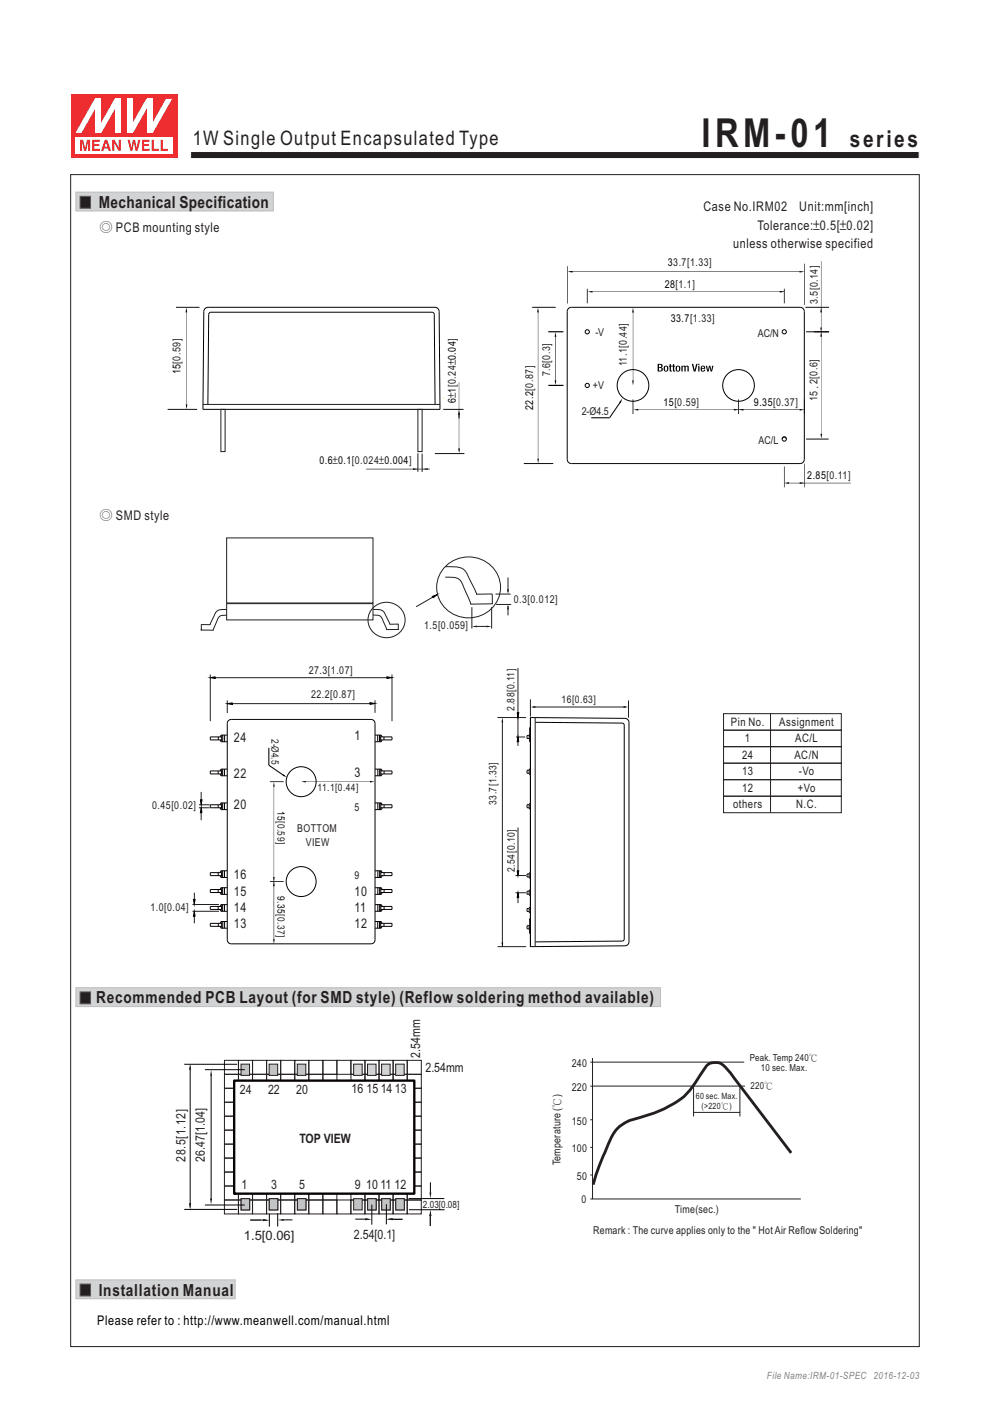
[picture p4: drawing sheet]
<svg xmlns="http://www.w3.org/2000/svg" width="210mm" height="297mm" viewBox="0 0 210 297" stroke-linecap="round" stroke-linejoin="round" font-family="sans-serif">
<g fill="#d1d3d4" stroke="#bbbdc0" stroke-width=".21">
<path d="M16.1 40.7h41.9v4h-41.9z" fill-rule="evenodd"/>
<path d="M16.1 209.4h124v4h-124z" fill-rule="evenodd"/>
</g>
<g fill="#231f20" stroke="#58595b" stroke-width=".21">
<path d="M17 41.6h2.2v2.5h-2.2z" fill-rule="evenodd"/>
<path d="M17 210.3h2.2v2.5h-2.2z" fill-rule="evenodd"/>
</g>
<path d="M92.2 126.4l-3.9 2.2" fill="none" stroke="#231f20" stroke-width=".21"/>
<g fill="#050100">
<path d="M91.7 126.5l1-.4-.8 .7z"/>
<path d="M103.2 132.7l1 .1-1 .2z"/>
<path d="M100.1 132.8l1-.1v.3z"/>
<path d="M107.7 128.2l.2 1h-.3z"/>
<path d="M107.6 124.9h.3l-.2 1.1z"/>
</g>
<path d="M91.7 126.5l1-.4-.8 .7z" fill="none" stroke="#050100" stroke-width=".21"/>
<g fill="none" stroke="#231f20" stroke-width=".21">
<path d="M48.1 114h31v13.8h-31zM42.7 132.3v1.3v-.2M48.1 128h31v3.4h-31zM48.1 129.2h-.6a1.72 1.72 0 0 0-2.1 1.4l-.8 1.9-1.9-.1M48.1 130.5h-.5a1.43 1.43 0 0 0-1.7 1.3l-.7 1.8h-2.6M79.1 130.4a1.64 1.64 0 0 1 2.1 1l.8 2.1 2.5-.1M79.1 129.2h.7a1.72 1.72 0 0 1 2.1 1.4l.8 1.8 1.8-.1M79.2 128.8a3.8 3.8 0 0 1 5.4-.1 3.8 3.8 0 0 1 .2 5.4 3.8 3.8 0 0 1-5.5 .1 3.8 3.8 0 0 1-.1-5.4zM84.5 132.3v1.1M94.3 120.3a6.8 6.8 0 0 1 7.8-1.7 6.8 6.8 0 0 1 4 6.9 6.8 6.8 0 0 1-7.2 5.5 6.8 6.8 0 0 1-6.3-6.5 6.3 6.3 0 0 1 1.7-4.2zM94.4 122.4h.9a2.56 2.56 0 0 1 3.1 2.2l1.4 3.5 4.6-.1M94.5 120.1h.9a3.5 3.5 0 0 1 3.5 1.2l2.2 4.7 3.3-.1v2.2v-.2"/>
<path d="M100.1 128.7v4.6M100.9 132.8h2.7M104.3 128.7v4.6M105.1 126h3.2M105.2 128.2h3.2M107.7 122.4v3.1M107.7 128.5v2M47.6 239.6h3v3h-3zM47.6 236.7h3v2.9h-3zM47.6 233.7h3v3h-3zM47.6 230.7h3v3h-3zM47.6 227.8h3v2.9h-3z"/>
<path d="M47.6 224.8h3v3h-3zM50.6 239.6h2.9v3h-2.9zM50.6 236.7h2.9v2.9h-2.9zM50.6 233.7h2.9v3h-2.9zM50.6 230.7h3v3h-3zM50.6 227.8h3v2.9h-3zM50.6 224.8h3v3h-3zM53.6 239.6h2.9v3h-2.9zM53.6 236.7h2.9v2.9h-2.9zM53.6 233.7h2.9v3h-2.9zM53.6 230.7h2.9v3h-2.9zM53.6 227.8h2.9v2.9h-2.9z"/>
<path d="M53.6 224.8h2.9v3h-2.9zM56.6 239.6h2.9v3h-2.9zM56.6 236.7h2.9v2.9h-2.9zM56.6 233.7h2.9v3h-2.9zM56.6 230.7h2.9v3h-2.9zM56.6 227.8h2.9v2.9h-2.9zM56.6 224.8h2.9v3h-2.9zM59.5 239.6h3v3h-3zM59.5 236.7h3v2.9h-3zM59.5 233.7h3v3h-3zM59.5 230.7h3v3h-3zM59.5 227.8h3v2.9h-3z"/>
<path d="M59.5 224.8h3v3h-3zM62.5 239.6h3v3h-3zM62.5 236.7h3v2.9h-3zM62.5 233.7h3v3h-3zM62.5 230.7h3v3h-3zM62.5 227.8h3v2.9h-3zM62.5 224.8h3v3h-3zM65.5 239.6h3v3h-3zM65.5 236.7h3v2.9h-3zM65.5 233.7h3v3h-3zM65.5 230.7h3v3h-3zM65.5 227.8h3v2.9h-3z"/>
<path d="M65.5 224.8h3v3h-3zM68.5 239.6h3v3h-3zM68.5 236.7h3v2.9h-3zM68.5 233.7h3v3h-3zM68.5 230.7h3v3h-3zM68.5 227.8h3v2.9h-3zM68.5 224.8h3v3h-3zM71.5 224.8h2.9v3h-2.9zM74.4 239.6h3v3h-3zM74.4 236.7h3v2.9h-3zM74.4 233.7h3v3h-3zM74.4 230.7h3v3h-3z"/>
<path d="M74.4 227.8h3v2.9h-3zM74.4 224.8h3v3h-3zM77.4 239.6h3v3h-3zM77.4 236.7h3v2.9h-3zM77.4 233.7h3v3h-3zM77.4 230.7h3v3h-3zM77.4 227.8h3v2.9h-3zM77.4 224.8h3v3h-3zM80.4 239.6h3v3h-3zM80.4 236.7h3v2.9h-3zM80.4 233.7h3v3h-3zM80.4 230.7h3v3h-3z"/>
<path d="M80.4 227.8h3v2.9h-3zM80.4 224.8h3v3h-3zM83.4 239.6h2.9v3h-2.9zM83.4 236.7h3v2.9h-3zM83.4 233.7h3v3h-3zM83.4 230.7h3v3h-3zM83.4 227.8h3v2.9h-3zM83.4 224.8h3v3h-3zM86.4 239.6h3v3h-3zM86.4 236.7h3v2.9h-3zM86.4 233.7h3v3h-3zM86.4 230.7h3v3h-3z"/>
<path d="M86.4 227.8h3v2.9h-3zM86.4 224.8h3v3h-3zM47.6 254.4h3v3h-3zM47.6 251.5h3v2.9h-3zM47.6 248.5h3v3h-3zM47.6 245.5h3v3h-3zM47.6 242.6h3v2.9h-3zM50.6 254.4h2.9v3h-2.9zM50.6 251.5h2.9v2.9h-2.9zM50.6 248.5h2.9v3h-2.9zM50.6 245.5h2.9v3h-2.9zM50.6 242.6h2.9v2.9h-2.9z"/>
<path d="M53.6 254.4h2.9v3h-2.9zM53.6 251.5h2.9v2.9h-2.9zM53.6 248.5h2.9v3h-2.9zM53.6 245.5h2.9v3h-2.9zM53.6 242.6h2.9v2.9h-2.9zM56.6 254.4h2.9v3h-2.9zM56.6 251.5h2.9v2.9h-2.9zM56.6 248.5h2.9v3h-2.9zM56.6 245.5h2.9v3h-2.9zM56.6 242.6h2.9v2.9h-2.9zM59.5 254.4h3v3h-3zM59.5 251.5h3v2.9h-3z"/>
<path d="M59.5 248.5h3v3h-3zM59.5 245.5h3v3h-3zM59.5 242.6h3v2.9h-3zM62.5 254.4h3v3h-3zM62.5 251.5h3v2.9h-3zM62.5 248.5h3v3h-3zM62.5 245.5h3v3h-3zM62.5 242.6h3v2.9h-3zM65.5 254.4h3v3h-3zM65.5 251.5h3v2.9h-3zM65.5 248.5h3v3h-3zM65.5 245.5h3v3h-3z"/>
<path d="M65.5 242.6h3v2.9h-3zM68.5 254.4h2.9v3h-2.9zM68.5 251.5h3v2.9h-3zM68.5 248.5h3v3h-3zM68.5 245.5h3v3h-3zM68.5 242.6h3v2.9h-3zM71.4 254.4h3v3h-3zM74.4 254.4h3v3h-3zM74.4 251.5h3v2.9h-3zM74.4 248.5h3v3h-3zM74.4 245.5h3v3h-3zM74.4 242.6h3v2.9h-3z"/>
<path d="M77.4 254.4h3v3h-3zM77.4 251.5h3v2.9h-3zM77.4 248.5h3v3h-3zM77.4 245.5h3v3h-3zM77.4 242.6h3v2.9h-3zM80.4 254.4h3v3h-3zM80.4 251.5h3v2.9h-3zM80.4 248.5h3v3h-3zM80.4 245.5h3v3h-3zM80.4 242.6h3v2.9h-3zM83.4 254.4h2.9v3h-2.9zM83.4 251.5h2.9v2.9h-2.9z"/>
<path d="M83.4 248.5h2.9v3h-2.9zM83.4 245.5h2.9v3h-2.9zM83.4 242.6h2.9v2.9h-2.9zM86.4 254.4h3v3h-3zM86.4 251.5h3v2.9h-3zM86.4 248.5h3v3h-3zM86.4 245.5h3v3h-3zM86.4 242.6h3v2.9h-3z"/>
</g>
<g fill="#c6519e" stroke="#231f20" stroke-width=".21">
<path d="M51.1 254.1h1.9v2.4h-1.9z" fill-rule="evenodd"/>
<path d="M57.1 254.1h1.8v2.4h-1.8z" fill-rule="evenodd"/>
<path d="M63.1 254.1h1.8v2.4h-1.8z" fill-rule="evenodd"/>
<path d="M78 254.1h1.8v2.4h-1.8z" fill-rule="evenodd"/>
<path d="M81 254.1h1.8v2.4h-1.8z" fill-rule="evenodd"/>
<path d="M83.9 254.1h1.9v2.4h-1.9z" fill-rule="evenodd"/>
</g>
<g fill="#c2c3c5" stroke="#231f20" stroke-width=".21">
<path d="M51.1 254.1h1.9v2.4h-1.9z" fill-rule="evenodd"/>
<path d="M57.1 254.1h1.8v2.4h-1.8z" fill-rule="evenodd"/>
<path d="M63.1 254.1h1.8v2.4h-1.8z" fill-rule="evenodd"/>
<path d="M78 254.1h1.8v2.4h-1.8z" fill-rule="evenodd"/>
<path d="M81 254.1h1.8v2.4h-1.8z" fill-rule="evenodd"/>
<path d="M83.9 254.1h1.9v2.4h-1.9z" fill-rule="evenodd"/>
<path d="M51.1 225.6h1.8v2.4h-1.8z" fill-rule="evenodd"/>
<path d="M57.1 225.6h1.8v2.4h-1.8z" fill-rule="evenodd"/>
<path d="M63.1 225.6h1.8v2.4h-1.8z" fill-rule="evenodd"/>
</g>
<g fill="#d1d3d4" stroke="#231f20" stroke-width=".21">
<path d="M78 225.6h1.8v2.4h-1.8z" fill-rule="evenodd"/>
<path d="M80.9 225.6h1.8v2.4h-1.8z" fill-rule="evenodd"/>
<path d="M83.9 225.6h1.8v2.4h-1.8z" fill-rule="evenodd"/>
</g>
<path d="M40.1 255.1h.4l-.2 1.3z" fill="#231f20"/>
<path d="M39.1 256.4h11.2" fill="none" stroke="#050100" stroke-width=".21"/>
<path d="M40.1 255.1h.4l-.2 1.3z" fill="#231f20"/>
<path d="M39.1 225.6h11.2" fill="none" stroke="#050100" stroke-width=".21"/>
<path d="M40.3 225.6l.2 1.2h-.4z" fill="#231f20"/>
<path d="M40.3 226.7v28.5" fill="none" stroke="#050100" stroke-width=".21"/>
<path d="M40.3 225.6l.2 1.2h-.3z" fill="#231f20"/>
<path d="M91.3 257.7v2.2" fill="none" stroke="#1857a7" stroke-width=".21"/>
<g fill="#231f20">
<path d="M77.5 258.3l1.2 .2-1.2 .2z"/>
<path d="M91.3 256.5l.2 1.3h-.4z"/>
</g>
<path d="M75.4 258.5h2.2M91.3 257.7v2.2" fill="none" stroke="#050100" stroke-width=".21"/>
<g fill="#231f20">
<path d="M77.5 258.3l1.2 .2-1.2 .2z"/>
<path d="M91.3 256.5l.2 1.3h-.4z"/>
</g>
<path d="M43.5 226.8h8.4M43.5 255.5h8.4" fill="none" stroke="#050100" stroke-width=".21"/>
<path d="M44.6 254.1h.4l-.2 1.3z" fill="#231f20"/>
<path d="M44.8 227.9v26.5" fill="none" stroke="#050100" stroke-width=".21"/>
<path d="M44.8 226.8l.2 1.3h-.4z" fill="#231f20"/>
<path d="M86.7 254.1h7.5M86.7 256.5h7.6" fill="none" stroke="#050100" stroke-width=".21"/>
<path d="M91.1 252.8h.4l-.2 1.3z" fill="#231f20"/>
<path d="M78.9 255.4v4.2M91.3 250.7v2.2" fill="none" stroke="#050100" stroke-width=".21"/>
<path d="M83.2 258.5h2.2" fill="none" stroke="#1857a7" stroke-width=".21"/>
<path d="M82 258.5l1.3-.2v.4z" fill="#231f20"/>
<path d="M83.2 258.5h2.2" fill="none" stroke="#050100" stroke-width=".21"/>
<path d="M82 258.5l1.3-.2v.4z" fill="#231f20"/>
<path d="M57.1 257.4v2.7M58.9 257.3v2.7M81.9 255.3v4.3" fill="none" stroke="#050100" stroke-width=".21"/>
<path d="M53.1 258.7h2.2" fill="none" stroke="#1857a7" stroke-width=".21"/>
<path d="M55.8 258.5l1.3 .2-1.3 .2z" fill="#231f20"/>
<path d="M53.1 258.7h3.1" fill="none" stroke="#050100" stroke-width=".21"/>
<path d="M55.8 258.5l1.3 .2-1.3 .2z" fill="#231f20"/>
<path d="M59.8 258.6h2.2" fill="none" stroke="#050100" stroke-width=".21"/>
<path d="M58.9 258.7l1.3-.3v.5z" fill="#231f20"/>
<path d="M49.7 229.1h38.2v24h-38.2z" fill-rule="evenodd" fill="#fff" stroke="#050100" stroke-width=".5"/>
<path d="M75 225.6h1.8v2.4h-1.8z" fill-rule="evenodd" fill="#d1d3d4" stroke="#231f20" stroke-width=".21"/>
<path d="M75 254.1h1.8v2.4h-1.8z" fill-rule="evenodd" fill="#c2c3c5" stroke="#231f20" stroke-width=".21"/>
<path d="M40.4 32.1h154.6v1.5h-154.6z" fill-rule="evenodd" fill="#231f20" stroke="#fff" stroke-width=".21"/>
<path d="M15 20h22.6v13.4h-22.6z" fill="#ed2d30"/>
<path d="M16 29h20.6v3.5h-20.6z" fill="#fff"/>
<g fill="#ed2d30">
<path d="M27.1 29.6h.4l.4 1.8 .3-1.8h.4l.4 1.8 .3-1.8h.5l-.6 2.4h-.5l-.3-1.8-.3 1.8h-.4z" fill-rule="evenodd"/>
<path d="M30.1 29.6h1.6v.5h-1.1v.5h1v.4h-1v.6h1.1v.4h-1.6z" fill-rule="evenodd"/>
<path d="M32.2 29.6h.4v2h1.1v.4h-1.5z" fill-rule="evenodd"/>
<path d="M34.1 29.6h.4v2h1.1v.4h-1.5z" fill-rule="evenodd"/>
<path d="M17 29.6h.6l.4 1.9 .4-1.9h.7v2.4h-.4v-2l-.4 2h-.5l-.4-2v2h-.4z" fill-rule="evenodd"/>
<path d="M19.6 29.6h1.6v.5h-1.2v.5h1.1v.4h-1.1v.6h1.2v.4h-1.6z" fill-rule="evenodd"/>
<path d="M22.5 30.2l.3 .9h-.6zM22.2 29.6l-.8 2.4h.5l.2-.5h.8l.1 .5h.5l-.7-2.4z" fill-rule="evenodd"/>
<path d="M23.8 29.6h.5l.9 1.7v-1.7h.4v2.4h-.5l-.9-1.7v1.7h-.4z" fill-rule="evenodd"/>
</g>
<g fill="#fff">
<path d="M20.1 20.9h1.3l-4.1 7.3h-1.3z" fill-rule="evenodd"/>
<path d="M24.3 20.9h1.3l-4.1 7.3h-1.3z" fill-rule="evenodd"/>
<path d="M35.2 20.9h1.3l-4.1 7.3h-1.3z" fill-rule="evenodd"/>
<path d="M31 20.9h1.3l-4.1 7.3h-1.3z" fill-rule="evenodd"/>
</g>
<g fill="#fff">
<path d="M20.2 20.9h1.2v7.3h-1.2z"/>
<path d="M24.4 20.9h1.2v7.3h-1.2z"/>
<path d="M26.9 20.9h1.2v7.3h-1.2z"/>
<path d="M31.1 20.9h1.2v7.3h-1.2z"/>
</g>
<g fill="none" stroke="#050100" stroke-width=".21">
<path d="M112.2 156.7l.2 .1M112.2 155.8v.9M112.2 155.8l-.4 .1v.7l.4 .1M112.4 156.8h.1M112.4 156.9h.1M112.4 157h.1M112.4 154.4h.1M112.4 154.5h.1M112.4 154.7h.1M112.4 155.7l-.2 .1M112.5 154.3h-.1v3h.1M112.5 152.1l20.1 .2a.86 .86 0 0 1 .8 .9v46.5a.86 .86 0 0 1-.8 .8l-20.1 .2z"/>
<path d="M113.5 153.1l18.5 .2 .3 .2 .1 .2-.1 45.6-.3 .2-18.5 .2M112.2 163.2v.8M112.2 170.5v.8M112.2 164l.3 .3M112.2 171.3l.3 .3M112.2 163.2l-.4 .1v.6l.4 .1M112.2 170.5l-.4 .1v.7h.4M112.5 162.9l-.3 .3M112.5 170.2l-.3 .3M112.2 189h-.4v.6l.4 .1M112.2 185.2v.8M112.2 188.9v.8"/>
<path d="M112.2 192.5v.8M112.2 196.2v.8M112.2 186l.3 .3M112.2 189.7l.3 .3M112.2 193.3l.3 .3M112.2 197l.2 .1M112.2 192.5l-.4 .1v.7h.4M112.2 185.2l-.4 .1v.6l.4 .1M112.2 188.9v.1M112.2 196.2l-.4 .1v.6l.4 .1M112.4 196.1l-.2 .1M112.4 194.8h.1"/>
<path d="M112.4 195h.1M112.4 195.1h.1M112.4 195.3h.1M112.4 197.3h.1M112.4 197.5h.1M112.4 197.6h.1M112.4 197.8h.1M112.5 184.9l-.3 .3M112.5 188.6l-.3 .3M112.5 192.3l-.3 .2M112.5 194.8h-.1v3.1h.1"/>
</g>
<path d="M105.5 152.1h6.1M106.6 153v47.7M109.5 156.3h1.9M109.9 152.1v4.1M109.9 156.8v1.3M109.9 141.6v10.1M113.5 152.1v48.6M109.9 175.4v9.6M109.3 185.6h2.2" fill="none" stroke="#231f20" stroke-width=".21"/>
<g fill="#050100">
<path d="M109.7 151.1h.3l-.1 1z"/>
<path d="M109.7 184.6h.3l-.1 1z"/>
<path d="M109.9 156.2l.1 1.1h-.3z"/>
<path d="M106.5 152.1l.2 1h-.3z"/>
</g>
<path d="M109.7 151.1h.3l-.1 1zM109.9 156.2l.1 1.1h-.3zM109.7 184.6h.3l-.1 1z" fill="none" stroke="#050100" stroke-width=".21"/>
<path d="M105.5 200.7h6.1" fill="none" stroke="#231f20" stroke-width=".21"/>
<path d="M106.4 199.8h.3l-.1 1z" fill="#050100"/>
<path d="M109.3 189.3h2.2M109.9 189.9v1.6" fill="none" stroke="#231f20" stroke-width=".21"/>
<path d="M109.9 189.3l.1 1h-.3z" fill="#050100"/>
<path d="M43.5 65.4l.6-.2h48.1a.9 .9 0 0 1 .9 .8l.2 20.8h-50.3l.2-20.8zM44.1 85.7l.2-19.1 .2-.3 47.2-.1 .2 .1 .2 .3 .2 19.1M109.9 189.3l.1 1h-.3z" fill="none" stroke="#050100" stroke-width=".21"/>
<path d="M43 85.7h50.3M46.9 86.8h.8v8.9h-.8zM88.6 86.8h.9v8.9h-.9zM153.5 154.8h24.9v3.5h-24.9zM153.5 151.3h24.9v3.5h-24.9zM153.5 158.3h24.9v3.5h-24.9zM163.4 151.3v21M153.5 161.8h24.9v3.5h-24.9zM153.5 165.3h24.9v3.5h-24.9zM153.5 168.8h24.9v3.5h-24.9z" fill="none" stroke="#231f20" stroke-width=".21"/>
<path d="M94.1 84.3l-.1 .1" fill="none" stroke="#f4eb26" stroke-width=".21"/>
<g fill="#050100">
<path d="M39.4 85.7h.3l-.1 1.1z"/>
<path d="M39.5 65.2l.2 1h-.3z"/>
<path d="M89.7 99.5l1-.2v.3z"/>
<path d="M87.6 99.3l1 .2-1 .1z"/>
<path d="M97.4 87l.1 1h-.3z"/>
<path d="M97.2 95.1h.4l-.2 1z"/>
</g>
<path d="M39.6 65.8v19.9" fill="none" stroke="#080101" stroke-width=".31"/>
<path d="M37.3 65.2h5M35.5 86.8h6.3M77.7 99.5h13.5M88.6 96.1v3.9M89.5 96.2v3.9M92.2 96.2h6.3M94 86.8h4.3M97.4 87.5v1.2" fill="none" stroke="#080101" stroke-width=".21"/>
<path d="M97.4 81v14.6" fill="none" stroke="#080101" stroke-width=".26"/>
<g fill="none" stroke="#050100" stroke-width=".21">
<path d="M120.6 65.4l.6-.2h48.5l.5 .1 .3 .3 .1 .4v31.4l-.1 .4-.3 .4-.5 .1h-48.5l-.4-.1-.4-.4-.1-.4v-31.4zM166.8 93a.45 .45 0 0 0-.5-.4 .45 .45 0 0 0-.4 .4"/>
<circle cx="124.6" cy="70.3" r=".45"/>
<circle cx="166.3" cy="70.3" r=".45"/>
<circle cx="124.6" cy="81.7" r=".45"/>
<circle cx="134.3" cy="81.7" r="3.4"/>
<circle cx="156.6" cy="81.7" r="3.4"/>
<circle cx="166.3" cy="93.1" r=".45"/>
</g>
<path d="M139.8 77.3h.2a.25 .25 0 0 1 .3 .3 .25 .25 0 0 1-.3 .2h-.2zM139.8 78h.2a.28 .28 0 0 1 .3 .3 .28 .28 0 0 1-.2 .3h-.3zM139.5 77.1v1.7h.6a.45 .45 0 0 0 .5-.3 .45 .45 0 0 0-.3-.6 .4 .4 0 0 0 .2-.5 .4 .4 0 0 0-.4-.3zM141 77.6a.62 .62 0 0 0-.2 .9 .62 .62 0 0 0 .8 .1 .63 .63 0 0 0 .1-.8 .63 .63 0 0 0-.7-.2zM141.1 77.7a.44 .44 0 0 1 .4 .5 .44 .44 0 0 1-.4 .4l-.1-.4zM142 77.2v.3h-.2v.2h.2v.9a.24 .24 0 0 0 .3 .2 .24 .24 0 0 0 .2-.2l-.2-.1v-.8h.2v-.2h-.2v-.3zM142.7 77.2v.3h-.2v.2h.2v.9a.24 .24 0 0 0 .3 .2 .24 .24 0 0 0 .2-.2l-.2-.1v-.8h.2v-.2h-.2v-.3zM143.5 77.6a.62 .62 0 0 0-.2 .9 .62 .62 0 0 0 .9 .1 .63 .63 0 0 0 .1-.8 .63 .63 0 0 0-.8-.2zM143.7 77.7a.44 .44 0 0 1 .3 .5 .44 .44 0 0 1-.3 .4l-.1-.4zM144.5 77.5v1.3h.3v-.9a.19 .19 0 0 1 .2-.2 .19 .19 0 0 1 .2 .2v.9h.2v-.9a.19 .19 0 0 1 .2-.2 .19 .19 0 0 1 .2 .2v.9h.3v-1a.35 .35 0 0 0-.3-.3 .35 .35 0 0 0-.4 .2 .37 .37 0 0 0-.6 0v-.2zM146.7 77.1l.5 1.7h.3l.5-1.7h-.3l-.4 1.3-.3-1.3zM148.1 77.5v1.3h.3v-1.3zM148.1 77.1v.3h.3v-.3zM148.8 77.6a.66 .66 0 0 0-.2 .8 .66 .66 0 0 0 .7 .4l.3-.4h-.3a.26 .26 0 0 1-.4 .2 .26 .26 0 0 1 0-.4h.7v-.1a.48 .48 0 0 0-.3-.5 .48 .48 0 0 0-.5 0zM149 77.7l.3 .1v.2h-.4zM149.7 77.5l.3 1.3h.3l.2-1 .2 1h.3l.3-1.3h-.2l-.2 1-.2-1h-.3l-.2 1-.2-1z" fill-rule="evenodd" fill="#080101"/>
<path d="M120.4 56.4v8M120.7 57.6h49.1M170.6 55.9v8.8M124.6 61.2v3.1M125.7 61.9h40.6" fill="none" stroke="#080101" stroke-width=".21"/>
<g fill="#050100">
<path d="M120.4 57.6l1-.2v.4z"/>
<path d="M124.6 61.9l1.1-.2v.3z"/>
<path d="M169.6 57.4l1 .2-1 .2z"/>
<path d="M165.4 61.7l1 .2-1 .1z"/>
</g>
<path d="M166.3 61.2v3.1" fill="none" stroke="#080101" stroke-width=".21"/>
<g fill="#050100">
<path d="M114 97.2h.3l-.2 1.1z"/>
<path d="M114.1 65.2l.2 1h-.4z"/>
</g>
<path d="M114.1 65.8v31.4" fill="none" stroke="#080101" stroke-width=".38"/>
<path d="M112.9 65.2h5M111.1 98.3h6.3" fill="none" stroke="#080101" stroke-width=".21"/>
<path d="M117.8 70.4l.2 1h-.4z" fill="#050100"/>
<path d="M116.3 70.3h3.2M116.3 81.7h3.2" fill="none" stroke="#080101" stroke-width=".21"/>
<path d="M117.6 80.6h.4l-.2 1.1z" fill="#050100"/>
<path d="M117.8 71.4v9.3M134.3 84.7v3.1" fill="none" stroke="#080101" stroke-width=".21"/>
<path d="M134.3 86.9l1.1-.2v.3z" fill="#050100"/>
<path d="M156.6 84.7v3.1" fill="none" stroke="#080101" stroke-width=".21"/>
<path d="M155.7 86.7l1 .2-1 .1z" fill="#050100"/>
<path d="M135.4 86.9h21.1M170.6 84.7v3.1" fill="none" stroke="#080101" stroke-width=".21"/>
<path d="M169.6 86.7l1.1 .2-1.1 .1z" fill="#050100"/>
<path d="M156.6 86.9h13.3" fill="none" stroke="#080101" stroke-width=".21"/>
<path d="M156.6 86.9l1.1-.2v.3z" fill="#050100"/>
<path d="M170.6 98.3v5" fill="none" stroke="#080101" stroke-width=".21"/>
<path d="M169.6 102.2l1.1 .2-1.1 .2z" fill="#050100"/>
<path d="M167 102.4h13.4" fill="none" stroke="#080101" stroke-width=".21"/>
<path d="M166.3 102.4l1-.2v.4z" fill="#050100"/>
<path d="M166.3 98.9v4.4" fill="none" stroke="#080101" stroke-width=".21"/>
<path d="M174.2 65.2l.1 1h-.3z" fill="#050100"/>
<path d="M170.8 65.2h5M172.6 70.3h3.3" fill="none" stroke="#080101" stroke-width=".21"/>
<path d="M174 69.5h.3l-.1 1z" fill="#050100"/>
<path d="M174.2 55.4v14.1M171 70.3h4.8" fill="none" stroke="#080101" stroke-width=".21"/>
<g fill="#050100">
<path d="M174.2 70.3l.1 1.1h-.3z"/>
<path d="M174 92h.4l-.2 1z"/>
</g>
<path d="M174.2 70.2v22.1" fill="none" stroke="#080101" stroke-width=".21"/>
<g fill="none" stroke="#050100" stroke-width=".21">
<path d="M46.3 156.2v.7M46.7 156.9l.2 .4h1.3M47 156.2h-2.4v.7l2.4 .1M47 157l.1 .3M47 156.2v.8M47.1 155.9l-.1 .3M47.3 155.9v1.4M47.6 155.9v1.4M48.2 155.9h-1.3l-.2 .3M48.5 152.8l.6-.3h29.6l.4 .1 .3 .4 .1 .4v45.9l-.1 .4-.3 .3-.4 .1h-29.6l-.5-.1-.3-.3-.1-.4v-45.9zM79.5 155.9h1.4l.1 .3M80.1 155.9v1.4"/>
<path d="M80.5 155.9v1.4M80.6 155.9l.1 .3M80.7 156.2h2.4v.7l-2.4 .1M80.7 156.2v.8M80.7 157l-.1 .3M81 156.9l-.1 .4h-1.4M81.4 156.2v.7M46.3 163.5v.6M46.3 170.6v.7M46.7 171.3l.2 .4h1.3M46.7 164.1l.2 .4h1.3M47 171.3l.1 .4"/>
<path d="M47 170.5l-2.4 .1v.7h2.4M47 164.2l.1 .3M47 163.4v.8M47 170.5v.8M47 163.4l-2.4 .1v.6l2.4 .1M47.1 170.2l-.1 .3M47.1 163.1l-.1 .3M47.2 163.1v1.4M47.2 170.2v1.5M47.6 163.1v1.4M47.6 170.2v1.5M48.2 163.1h-1.3l-.2 .4"/>
<path d="M48.2 170.2h-1.3l-.2 .4M79.5 163.1h1.4l.2 .4M79.5 170.2h1.4l.2 .4M80.1 163.1v1.4M80.1 170.2v1.5M80.5 163.1v1.4M80.5 170.2v1.5M80.6 170.2l.2 .3M80.6 163.1l.2 .3M80.8 170.5l2.3 .1v.7h-2.3M80.8 171.3l-.2 .4M80.8 163.4v.8"/>
<path d="M80.8 170.5v.8M80.8 164.2l-.2 .3M80.8 163.4l2.3 .1v.6l-2.3 .1M81.1 171.3l-.2 .4h-1.4M81.1 164.1l-.2 .4h-1.4M81.5 163.5v.6M81.5 170.6v.7M46.3 185v.6M46.3 188.6v.6M46.3 192.2v.6M46.3 195.8v.6M46.7 192.8l.2 .4h1.3"/>
<path d="M46.7 189.2l.2 .4h1.3M46.7 185.6l.2 .4h1.3M46.7 196.4l.2 .4h1.3M47 192.9l.1 .3M47 184.9l-2.4 .1v.6l2.4 .1M47 192.1l-2.4 .1v.6l2.4 .1M47 188.5l-2.4 .1v.6l2.4 .1M47 189.3l.1 .3M47 185.7l.1 .3M47 184.9v.8M47 188.5v.8M47 192.1v.8"/>
<path d="M47 196.5l.1 .3M47 195.7l-2.4 .1v.6l2.4 .1M47 195.7v.8M47.1 184.6l-.1 .3M47.1 191.8l-.1 .3M47.1 188.2l-.1 .3M47.1 195.4l-.1 .3M47.2 184.6v1.4M47.2 188.2v1.4M47.2 191.8v1.4M47.3 195.4v1.4M47.6 184.6v1.4"/>
<path d="M47.6 188.2v1.4M47.6 191.8v1.4M47.6 195.4v1.4M48.2 191.8h-1.3l-.2 .4M48.2 188.2h-1.3l-.2 .4M48.2 195.4h-1.3l-.2 .4M48.2 184.6h-1.3l-.2 .4M79.5 191.8h1.4l.2 .4M79.5 188.2h1.4l.2 .4M79.5 184.6h1.4l.2 .4M79.5 195.4h1.4l.1 .4M80.1 195.4v1.4"/>
<path d="M80.1 184.6v1.4M80.1 188.2v1.4M80.1 191.8v1.4M80.5 195.4v1.4M80.5 184.6v1.4M80.5 188.2v1.4M80.5 191.8v1.4M80.6 195.4l.1 .3M80.6 184.6l.2 .3M80.6 191.8l.2 .3M80.6 188.2l.2 .3M80.7 196.5l-.1 .3"/>
<path d="M80.7 195.7l2.4 .1v.6l-2.4 .1M80.7 195.7v.8M80.8 192.9l-.2 .3M80.8 192.1l2.3 .1v.6l-2.3 .1M80.8 188.5l2.3 .1v.6l-2.3 .1M80.8 184.9v.8M80.8 188.5v.8M80.8 192.1v.8M80.8 189.3l-.2 .3M80.8 185.7l-.2 .3M80.8 184.9l2.3 .1v.6l-2.3 .1M81 196.4l-.1 .4h-1.4"/>
<path d="M81.1 192.8l-.2 .4h-1.4M81.1 189.2l-.2 .4h-1.4M81.1 185.6l-.2 .4h-1.4M81.4 195.8v.6M81.5 185v.6M81.5 188.6v.6M81.5 192.2v.6"/>
<circle cx="63.9" cy="165.7" r="3.2"/>
<circle cx="63.9" cy="186.9" r="3.2"/>
</g>
<path d="M45.1 143.7h37.3M48.8 149.2h30.4M79.5 148.5v2.6M83.1 143v9.9" fill="none" stroke="#231f20" stroke-width=".21"/>
<g fill="#050100">
<path d="M82.1 143.5l1 .2-1 .2z"/>
<path d="M78.5 149l1 .2-1 .1z"/>
</g>
<path d="M78.5 149l1 .2-1 .1zM82.1 143.5l1 .2-1 .2z" fill="none" stroke="#050100" stroke-width=".21"/>
<path d="M40.8 193.2h5.6M41.2 193.7v2M41.2 189.3v2" fill="none" stroke="#231f20" stroke-width=".21"/>
<g fill="#050100">
<path d="M41 190.7h.4l-.2 1z"/>
<path d="M41.2 193.2l.2 1.1h-.4z"/>
</g>
<path d="M41 190.7h.4l-.2 1zM41.2 193.2l.2 1.1h-.4z" fill="none" stroke="#050100" stroke-width=".21"/>
<path d="M44.6 143v9.9M48.2 148.5v2.7" fill="none" stroke="#231f20" stroke-width=".21"/>
<g fill="#050100">
<path d="M44.6 143.7l1.1-.2v.4z"/>
<path d="M48.2 149.2l1.1-.2v.4z"/>
</g>
<path d="M44.6 143.7l1.1-.2v.4zM48.2 149.2l1.1-.2v.4z" fill="none" stroke="#050100" stroke-width=".21"/>
<path d="M42.2 170.6h2.3M42.2 171.3h2.3M42.7 171.8v2.1M42.7 167.9v2.2" fill="none" stroke="#231f20" stroke-width=".21"/>
<g fill="#050100">
<path d="M42.5 169.6h.3l-.1 1z"/>
<path d="M42.7 171.3l.2 1h-.4z"/>
</g>
<path d="M42.5 169.6h.3l-.1 1zM42.7 171.3l.2 1h-.4z" fill="none" stroke="#050100" stroke-width=".21"/>
<path d="M112.5 148.3v3.6M113 149.9h19.8M40.8 191.8h5.6" fill="none" stroke="#231f20" stroke-width=".21"/>
<g fill="#050100">
<path d="M112.5 149.9l1.1-.2v.4z"/>
<path d="M132.3 149.7l1 .2-1 .2z"/>
</g>
<path d="M133.3 148.5v3.6" fill="none" stroke="#231f20" stroke-width=".21"/>
<path d="M132 84.5l-.4 1-.3-.2z" fill="#050100"/>
<path d="M131.7 85.1l-2.4 3.5h-3.9M171 93.1h4.8" fill="none" stroke="#080101" stroke-width=".21"/>
<g fill="#050100">
<path d="M134.3 65.2l.1 1.1h-.3z"/>
<path d="M134.1 80.7h.3l-.1 1z"/>
</g>
<path d="M134.3 66v14.8M57.2 165.7h3" fill="none" stroke="#080101" stroke-width=".21"/>
<path d="M58.1 165.8l.2 1h-.4z" fill="#050100"/>
<path d="M57.3 186.9h2.9" fill="none" stroke="#080101" stroke-width=".21"/>
<path d="M57.9 186h.4l-.2 .9z" fill="#050100"/>
<path d="M58.1 166.8v20" fill="none" stroke="#080101" stroke-width=".21"/>
<path d="M57.9 199.1h.4l-.2 1z" fill="#050100"/>
<path d="M58.1 186.9v12.5" fill="none" stroke="#080101" stroke-width=".21"/>
<g fill="#050100">
<path d="M58.1 186.9l.2 1h-.4z"/>
<path d="M60.1 164.2l.8 .6-1-.4z"/>
</g>
<path d="M57 158.6v3.6l3.3 2.3" fill="none" stroke="#080101" stroke-width=".21"/>
<g fill="#050100">
<path d="M78.5 165.6l1 .1-1 .2z"/>
<path d="M63.9 165.7l1-.1v.3z"/>
</g>
<path d="M64.8 165.7h13.9" fill="none" stroke="#080101" stroke-width=".21"/>
<path d="M167.8 244.4l-12-15.7a9.2 9.2 0 0 0-3.2-3.3l-.4-.1a2.65 2.65 0 0 0-2.3 .7 39.3 39.3 0 0 1-4.8 6.5 26.7 26.7 0 0 1-10.7 4.8 7.6 7.6 0 0 0-5.5 5.5l-1.8 4.4-1.3 4" fill="none" stroke="#231f20" stroke-width=".6" stroke-linecap="butt"/>
<path d="M125.2 237.4h.5M125.7 224.3v29.9M147.1 230.1v6.6M147.1 235.8h9.9M156.9 230.1v6.6M157.8 225.2h-32.6M158 230.3h-32.8M125.2 254.2h44.7M125.2 249.1h.5M125.2 243.3h.5" fill="none" stroke="#231f20" stroke-width=".21"/>
<path d="M16.1 271.4h33.8v4h-33.8z" fill-rule="evenodd" fill="#d1d3d4" stroke="#bbbdc0" stroke-width=".21"/>
<path d="M17 272.2h2.2v2.6h-2.2z" fill-rule="evenodd" fill="#231f20" stroke="#58595b" stroke-width=".21"/>
<path d="M15 37h180v248.5h-180z" fill="none" stroke="#231f20" stroke-width=".21"/>
<text font-size="8.5" fill="#231f20" x="148.8" y="31.1">IRM-01</text>
<text font-size="4.9" fill="#231f20" x="180.2" y="31.1">series</text>
<text font-size="4.2" fill="#231f20" x="40.9" y="30.7">1W Single Output Encapsulated Type</text>
<g font-size="3.5" fill="#231f20">
<text x="20.9" y="44.1">Mechanical Specification</text>
<text x="20.4" y="212.7">Recommended PCB Layout (for SMD style) (Reflow soldering method available)</text>
<text x="20.9" y="274.7">Installation Manual</text>
</g>
<g font-size="2.8" fill="#231f20">
<text x="149.2" y="44.8">Case No.IRM02</text>
<text x="169.5" y="44.8">Unit:mm[inch]</text>
<text x="21.1" y="49.2">◎ PCB mounting style</text>
<text x="155.5" y="52.6">unless otherwise specified</text>
<text x="160.7" y="48.9">Tolerance:±0.5[ 0.02]</text>
<text x="21.1" y="110.3">◎ SMD style</text>
<text x="49.6" y="157.3">24</text>
<text x="75.2" y="156.8">1</text>
<text x="49.6" y="165">22</text>
<text x="75.2" y="164.8">3</text>
<text x="49.6" y="171.6">20</text>
<text x="49.6" y="189.9">15</text>
<text x="49.6" y="186.5">16</text>
<text x="75.2" y="190">10</text>
<text x="49.6" y="196.7">13</text>
<text x="49.6" y="193.4">14</text>
<text x="75.2" y="196.7">12</text>
<text x="75.2" y="193.3">11</text>
</g>
<g font-size="2.8" fill="#050100">
<text x="178.1" y="48.9">±</text>
<text x="20.6" y="281">Please refer to : http://www.meanwell.com/manual.html</text>
</g>
<g font-size="2.7" fill="#231f20">
<text x="89.1" y="224.3" transform="rotate(-90 89.1 224.3)">2.54mm</text>
<text x="90.2" y="227.3">2.54mm</text>
<text x="50.9" y="232">24</text>
<text x="56.8" y="232">22</text>
<text x="62.8" y="232">20</text>
<text x="74.6" y="231.7">16</text>
<text x="77.8" y="231.7">15</text>
<text x="80.7" y="231.7">14</text>
<text x="83.7" y="231.7">13</text>
<text x="63.5" y="242.4">TOP VIEW</text>
<text x="39.3" y="246.3" transform="rotate(-90 39.3 246.3)">28.5[1.12]</text>
<text x="43.5" y="246.3" transform="rotate(-90 43.5 246.3)">26.47[1.04]</text>
<text x="51.2" y="252.1">1</text>
<text x="57.5" y="252.1">3</text>
<text x="63.5" y="252.1">5</text>
<text x="75.3" y="252">9</text>
<text x="77.7" y="252">10</text>
<text x="80.7" y="252">11</text>
<text x="83.7" y="252">12</text>
<text x="51.7" y="262.9">1.5[0.06]</text>
<text x="75.1" y="262.6">2.54[0.1]</text>
</g>
<g font-size="2.5" fill="#231f20">
<text x="155" y="153.9">Pin No.</text>
<text x="165.3" y="153.9">Assignment</text>
<text x="157.4" y="160.9">24</text>
<text x="158" y="157.4">1</text>
<text x="168.5" y="160.9">AC/N</text>
<text x="168.7" y="157.4">AC/L</text>
<text x="157.4" y="164.4">13</text>
<text x="157.4" y="167.9">12</text>
<text x="169.2" y="167.9">+Vo</text>
<text x="169.4" y="164.4">-Vo</text>
<text x="155.5" y="171.4">others</text>
<text x="168.9" y="171.4">N.C.</text>
</g>
<g font-size="2.3" fill="#050100">
<text x="141.7" y="56.5">33.7[1.33]</text>
<text x="141" y="61">28[1.1]</text>
<text x="142.3" y="68.4">33.7[1.33]</text>
<text x="38.3" y="79.4" transform="rotate(-90 38.3 79.4)">15[0.59]</text>
<text x="96.7" y="85.4" transform="rotate(-90 96.7 85.4)">6 1[0.24±0.04]</text>
<text x="96.7" y="84.4" transform="rotate(-90 96.7 84.4)">±</text>
<text x="113.1" y="86.9" transform="rotate(-90 113.1 86.9)">22.2[0.87]</text>
<text x="140.7" y="86.1">15[0.59]</text>
<text x="159.9" y="86.1">9.35[0.37]</text>
<text x="67.7" y="98.4">0.6 0.1[0.024±0.004]</text>
<text x="70.6" y="98.4">±</text>
<text x="171.2" y="101.6">2.85[0.11]</text>
</g>
<g font-size="2.3" fill="#231f20">
<text x="173.4" y="64.5" transform="rotate(-90 173.4 64.5)">3.5[0.14]</text>
<text x="126.3" y="71.3">-V</text>
<text x="160.7" y="71.4">AC/N</text>
<text x="132.9" y="77.7" transform="rotate(-90 132.9 77.7)">11.1[0.44]</text>
<text x="116.7" y="79.8" transform="rotate(-90 116.7 79.8)">7.6[0.3]</text>
<text x="125.8" y="82.5">+V</text>
<text x="173.4" y="82.8" transform="rotate(-90 173.4 82.8)">.</text>
<text x="123.4" y="88">2-Ø4.5</text>
<text x="173.4" y="85.1" transform="rotate(-90 173.4 85.1)">15 2[0.6]</text>
<text x="160.9" y="94.2">AC/L</text>
<text x="109" y="127.8">0.3[0.012]</text>
<text x="90" y="133.4">1.5[0.059]</text>
<text x="65.5" y="142.8">27.3[1.07]</text>
<text x="66" y="148.1">22.2[0.87]</text>
<text x="32.3" y="171.4">0.45[0.02]</text>
<text x="75.2" y="171.9">5</text>
<text x="63" y="176.5">BOTTOM</text>
<text x="64.8" y="179.3">VIEW</text>
<text x="75.2" y="186.4">9</text>
<text x="31.9" y="193.2">1.0[0.04]</text>
<text x="121.3" y="226.2">240</text>
<text x="121.3" y="231.3">220</text>
<text x="121.3" y="238.5">150</text>
<text x="121.3" y="244.3">100</text>
<text x="118.8" y="247.1" transform="rotate(-90 118.8 247.1)">Temperature (℃)</text>
<text x="122.4" y="250.2">50</text>
<text x="123.3" y="255">0</text>
<text x="143.1" y="257.3">Time(sec.)</text>
<text x="125.8" y="261.6">Remark : The curve applies only to the &quot; Hot Air Reflow Soldering&quot;</text>
</g>
<g font-size="2.2" fill="#231f20">
<text x="119.1" y="149.2">16[0.63]</text>
<text x="109.1" y="150.7" transform="rotate(-90 109.1 150.7)">2.88[0.11]</text>
<text x="57.6" y="156.6" transform="rotate(90 57.6 156.6)">2-Ø4.5</text>
<text x="67.4" y="167.7">11.1[0.44]</text>
<text x="105.3" y="170.7" transform="rotate(-90 105.3 170.7)">33.7[1.33]</text>
<text x="109.2" y="184.9" transform="rotate(-90 109.2 184.9)">2.54[0.10]</text>
</g>
<g font-size="2.2" fill="#050100">
<text x="58.9" y="171.8" transform="rotate(90 58.9 171.8)">15[0.59]</text>
<text x="58.9" y="190" transform="rotate(90 58.9 190)">9.35[0.37]</text>
</g>
<text font-size="2.1" fill="#231f20" x="89.7" y="256">2.03[0.08]</text>
<text font-size="2.1" fill="#808285" x="162.7" y="292.4">File Name:IRM-01-SPEC 2016-12-03</text>
<g font-size="2" fill="#231f20">
<text x="159" y="224.9">Peak. Temp 240℃</text>
<text x="161.4" y="227.2">10 sec. Max.</text>
<text x="159.2" y="231">220℃</text>
</g>
<g font-size="1.8" fill="#231f20">
<text x="147.6" y="233">60 sec. Max.</text>
<text x="148.8" y="235.1">(&gt;220℃)</text>
</g>
</svg>
